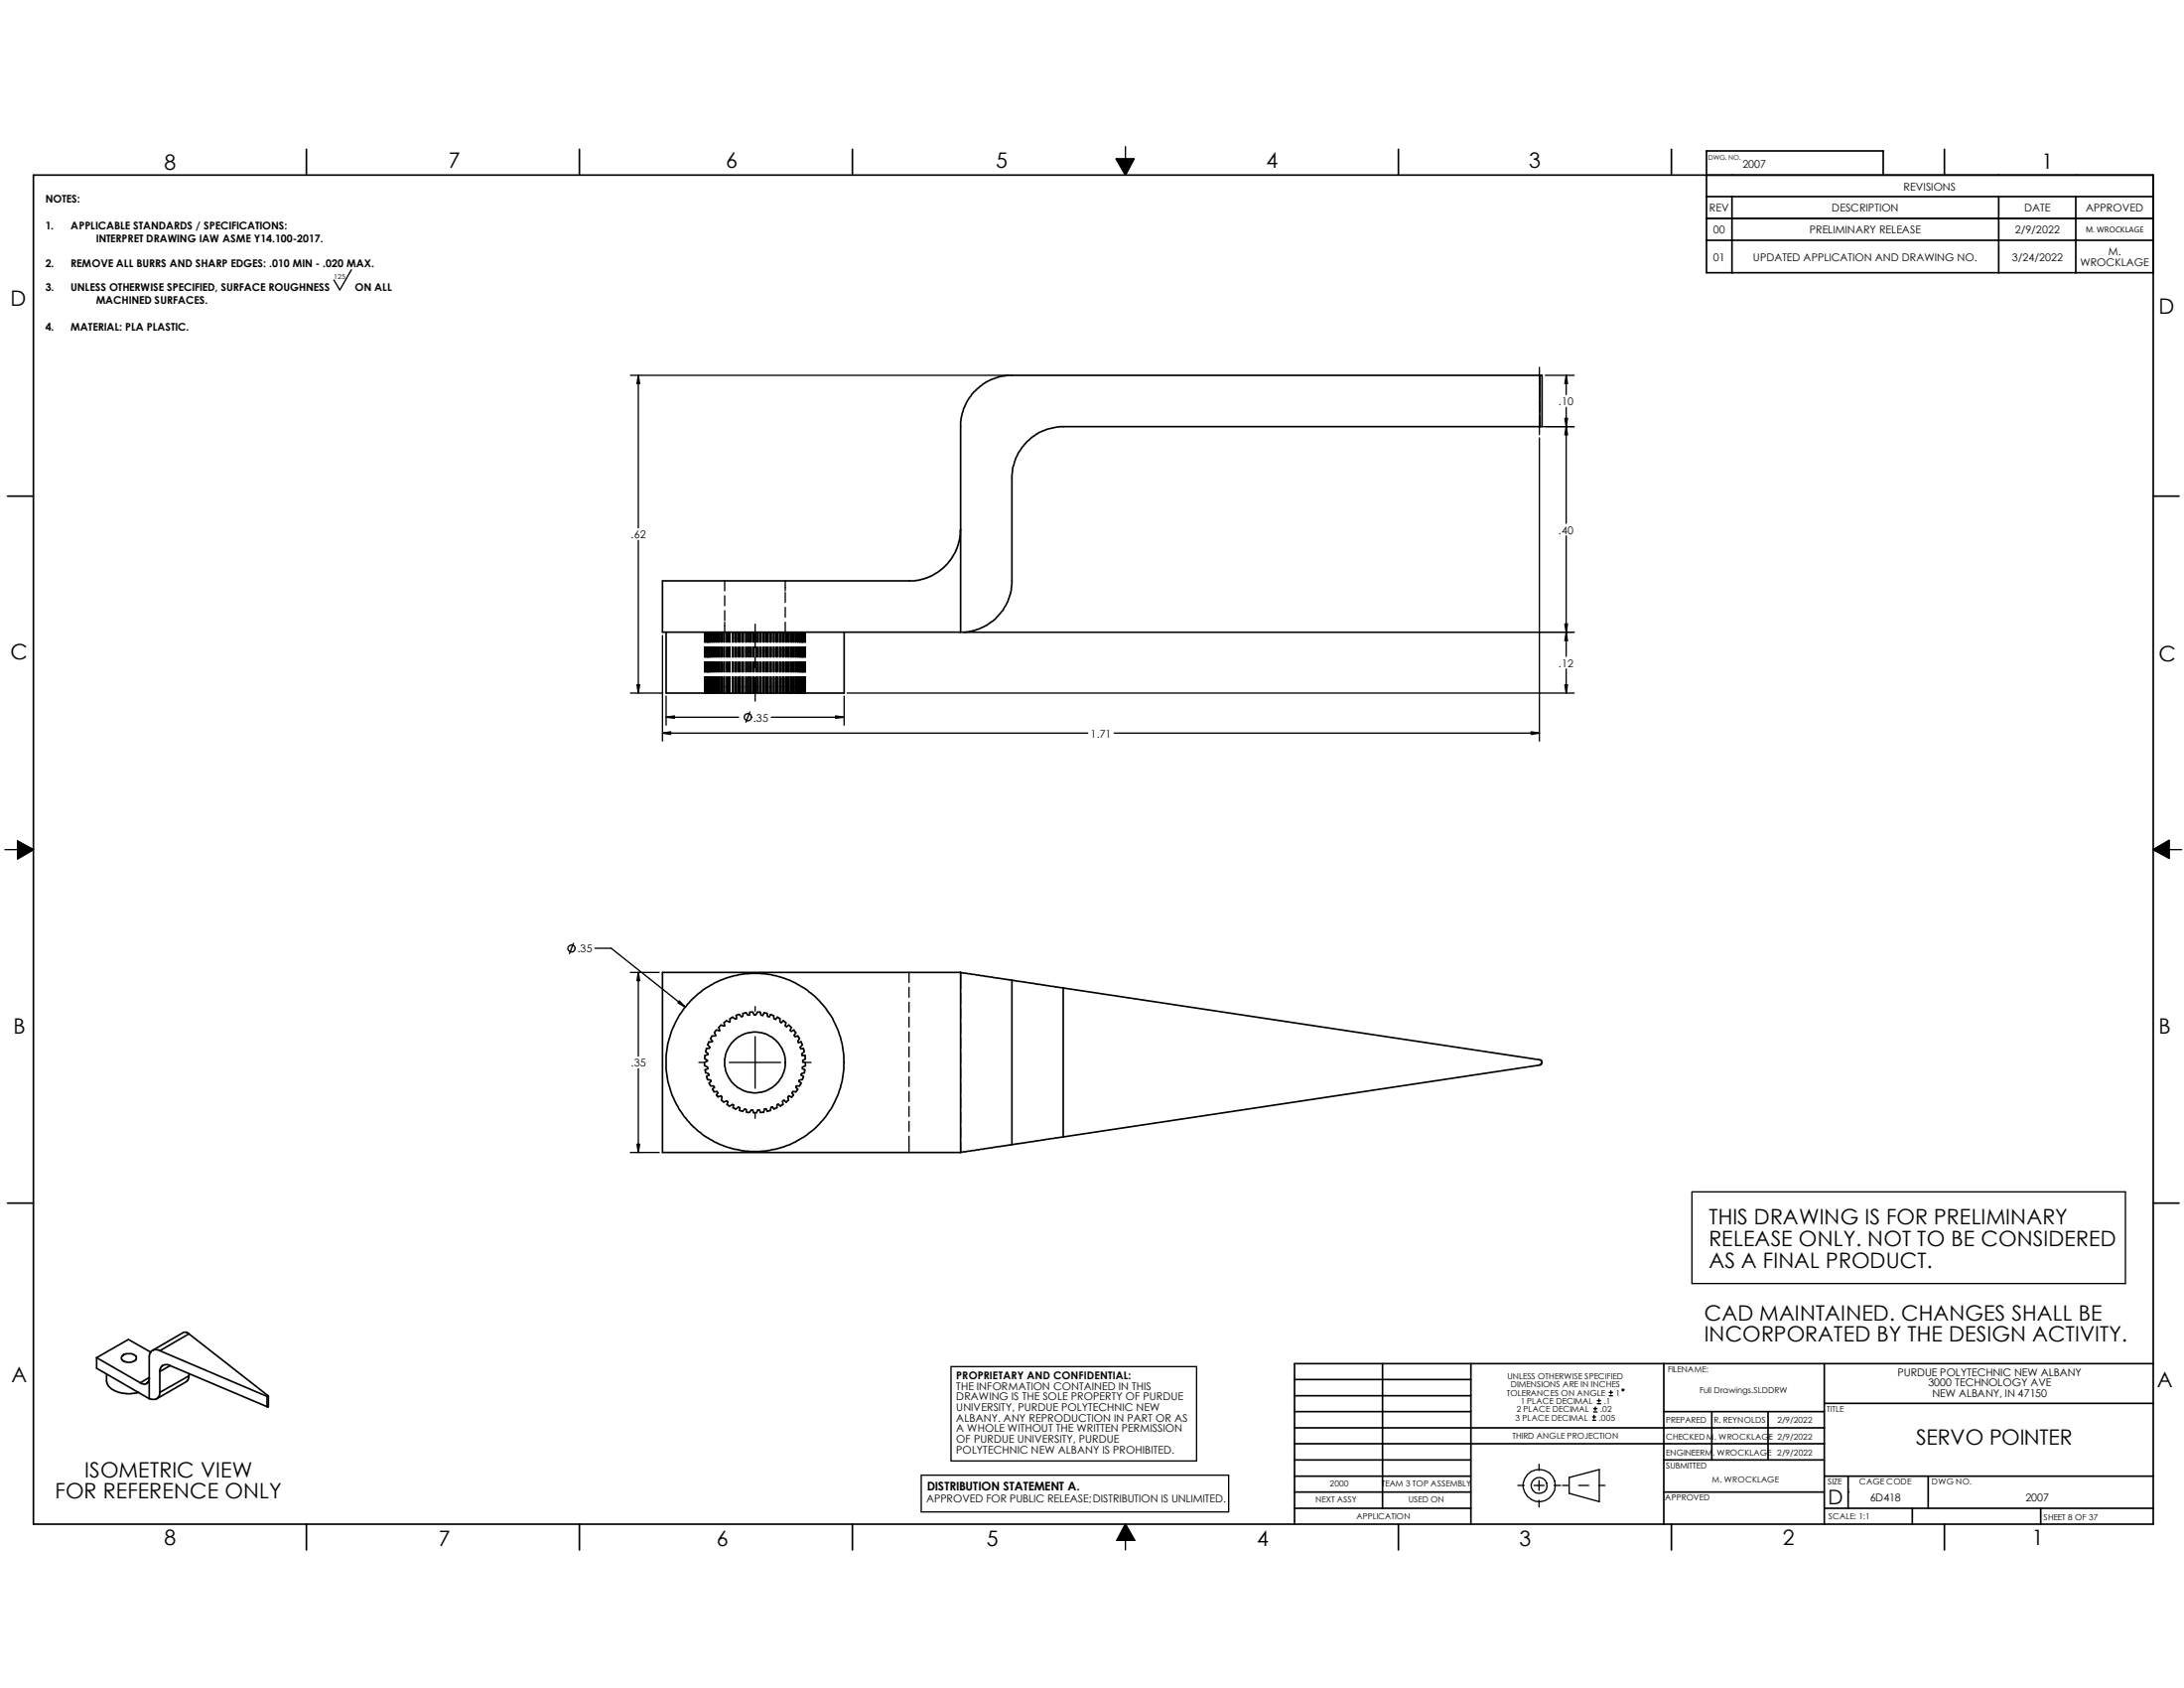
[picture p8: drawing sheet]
<svg xmlns="http://www.w3.org/2000/svg" width="279mm" height="216mm" viewBox="0 0 279 216" stroke-linecap="round" stroke-linejoin="round" font-family="sans-serif">
<g fill="none" stroke="#000" stroke-width=".17">
<path d="M144 18.8v1.5M45 34.5l-1.5 2.6-.8-1.3M142.8 20.3h2.3l-1.1 2.1zM80.6 48h48.4M81.7 48v19.5M196.9 47v2.4M196.9 50.6v1.3M196.9 53.2v2.4M196.9 56v38.8M197 48v1.3M197 49.5v1.3M197 51.4v1.3"/>
<path d="M197 53.3v1.3M197.4 54.6h4M197.7 48h3.7M200.4 48v2.5M200.4 52.1v14.8M81.7 69.1v19.5M92.7 74.3v1.3M92.7 76.2v1.3M92.7 78.1v1.3M92.7 79.6v2.5M96.6 79.8v3M100.5 74.3v1.3"/>
<path d="M100.5 75.8v1.2M100.5 77.7v1.3M100.5 79.6v2.5M200.4 68.5v15.4M80.6 88.6h4.2M84.8 81.3v13.5M84.8 93.8h54.3M85.2 89v3.8M85.2 91.7h9.3M90.1 80.9v1.2M90.1 82.8v1.2M90.1 84.7v1.2"/>
<path d="M90.1 86.6v2M90.2 80.9v1.2M90.2 82.8v1.2M90.2 84.7v1.2M90.2 86.6v2M90.3 80.9v1.2M90.3 82.8v1.2M90.3 84.7v1.2M90.3 86.6v2M90.4 80.9v1.2M90.4 82.8v1.2M90.4 84.7v1.2"/>
<path d="M90.4 86.6v2M90.5 80.9v1.2M90.5 82.8v1.2M90.5 84.7v1.2M90.5 86.6v2M90.6 80.9v1.2M90.6 82.8v1.2M90.6 84.7v1.2M90.6 86.6v2M90.7 80.9v1.2M90.7 82.8v1.2M90.7 84.7v1.2"/>
<path d="M90.7 86.6v2M90.8 80.9v1.2M90.8 82.8v1.2M90.8 84.7v1.2M90.8 86.6v2M90.9 80.9v1.2M90.9 82.8v1.2M90.9 84.7v1.2M90.9 86.6v2M91 80.9v1.2M91 82.8v1.2M91 84.7v1.2"/>
<path d="M91 86.6v2M91.1 80.9v1.2M91.1 82.8v1.2M91.1 84.7v1.2M91.1 86.6v2M91.3 80.9v1.2M91.3 82.8v1.2M91.3 84.7v1.2M91.3 86.6v2M91.4 80.9v1.2M91.4 82.8v1.2M91.4 84.7v1.2"/>
<path d="M91.4 86.6v2M91.5 80.9v1.2M91.5 82.8v1.2M91.5 84.7v1.2M91.5 86.6v2M91.6 80.9v1.2M91.6 82.8v1.2M91.6 84.7v1.2M91.6 86.6v2M91.7 80.9v1.2M91.7 82.8v1.2M91.7 84.7v1.2"/>
<path d="M91.7 86.6v2M91.9 80.9v1.2M91.9 82.8v1.2M91.9 84.7v1.2M91.9 86.6v2M92 80.9v1.2M92 82.8v1.2M92 84.7v1.2M92 86.6v2M92.1 80.9v1.2M92.1 82.8v1.2M92.1 84.7v1.2"/>
<path d="M92.1 86.6v2M92.2 80.9v1.2M92.2 82.8v1.2M92.2 84.7v1.2M92.2 86.6v2M92.3 80.9v1.2M92.3 82.8v1.2M92.3 84.7v1.2M92.3 86.6v2M92.4 80.9v1.2M92.4 82.8v1.2M92.4 84.7v1.2"/>
<path d="M92.4 86.6v2M92.6 80.9v1.2M92.6 82.8v1.2M92.6 84.7v1.2M92.6 86.6v2M92.7 82.8v1.2M92.7 84.7v1.2M92.7 86.6v2M93 80.9v1.2M93 82.8v1.2M93 84.7v1.2M93 86.6v2"/>
<path d="M93.1 80.9v1.2M93.1 82.8v1.2M93.1 84.7v1.2M93.1 86.6v2M93.3 80.9v1.2M93.3 82.8v1.2M93.3 84.7v1.2M93.3 86.6v2M93.4 80.9v1.2M93.4 82.8v1.2M93.4 84.7v1.2M93.4 86.6v2"/>
<path d="M93.7 80.9v1.2M93.7 82.8v1.2M93.7 84.7v1.2M93.7 86.6v2M93.8 80.9v1.2M93.8 82.8v1.2M93.8 84.7v1.2M93.8 86.6v2M93.9 80.9v1.2M93.9 82.8v1.2M93.9 84.7v1.2M93.9 86.6v2"/>
<path d="M94.1 80.9v1.2M94.1 82.8v1.2M94.1 84.7v1.2M94.1 86.6v2M94.2 80.9v1.2M94.2 82.8v1.2M94.2 84.7v1.2M94.2 86.6v2M94.4 80.9v1.2M94.4 82.8v1.2M94.4 84.7v1.2M94.4 86.6v2"/>
<path d="M94.6 80.9v1.2M94.6 82.8v1.2M94.6 84.7v1.2M94.6 86.6v2M94.7 80.9v1.2M94.7 82.8v1.2M94.7 84.7v1.2M94.7 86.6v2M94.9 80.9v1.2M94.9 82.8v1.2M94.9 84.7v1.2M94.9 86.6v2"/>
<path d="M95 80.9v1.2M95 82.8v1.2M95 84.7v1.2M95 86.6v2M95.2 80.9v1.2M95.2 82.8v1.2M95.2 84.7v1.2M95.2 86.6v2M95.5 80.9v1.2M95.5 82.8v1.2M95.5 84.7v1.2M95.5 86.6v2"/>
<path d="M95.7 80.9v1.2M95.7 82.8v1.2M95.7 84.7v1.2M95.7 86.6v2M95.9 80.9v1.2M95.9 82.8v1.2M95.9 84.7v1.2M95.9 86.6v2M95.9 91.1l-.5 1.3M96.1 80.9v1.2M96.1 82.8v1.2M96.1 84.7v1.2"/>
<path d="M96.1 86.6v2M96.3 80.9v1.2M96.3 82.8v1.2M96.3 84.7v1.2M96.3 86.6v2M96.4 80.9v1.2M96.4 82.8v1.2M96.4 84.7v1.2M96.4 86.6v2M96.5 80.9v1.2M96.5 82.8v1.2M96.5 84.7v1.2"/>
<path d="M96.5 86.6v2M96.6 84.1v1.3M96.6 86.7v3M96.7 80.9v1.2M96.7 82.8v1.2M96.7 84.7v1.2M96.7 86.6v2M96.8 80.9v1.2M96.8 82.8v1.2M96.8 84.7v1.2M96.8 86.6v2M96.9 80.9v1.2"/>
<path d="M96.9 82.8v1.2M96.9 84.7v1.2M96.9 86.6v2M97.2 80.9v1.2M97.2 82.8v1.2M97.2 84.7v1.2M97.2 86.6v2M97.3 80.9v1.2M97.3 82.8v1.2M97.3 84.7v1.2M97.3 86.6v2M97.4 80.9v1.2"/>
<path d="M97.4 82.8v1.2M97.4 84.7v1.2M97.4 86.6v2M97.6 80.9v1.2M97.6 82.8v1.2M97.6 84.7v1.2M97.6 86.6v2M97.7 80.9v1.2M97.7 82.8v1.2M97.7 84.7v1.2M97.7 86.6v2M97.8 80.9v1.2"/>
<path d="M97.8 82.8v1.2M97.8 84.7v1.2M97.8 86.6v2M98 80.9v1.2M98 82.8v1.2M98 84.7v1.2M98 86.6v2M98.1 80.9v1.2M98.1 82.8v1.2M98.1 84.7v1.2M98.1 86.6v2M98.2 80.9v1.2"/>
<path d="M98.2 82.8v1.2M98.2 84.7v1.2M98.2 86.6v2M98.4 80.9v1.2M98.4 82.8v1.2M98.4 84.7v1.2M98.4 86.6v2M98.6 80.9v1.2M98.6 82.8v1.2M98.6 84.7v1.2M98.6 86.6v2M98.7 91.7h9.3"/>
<path d="M98.8 80.9v1.2M98.8 82.8v1.2M98.8 84.7v1.2M98.8 86.6v2M99 80.9v1.2M99 82.8v1.2M99 84.7v1.2M99 86.6v2M99.2 80.9v1.2M99.2 82.8v1.2M99.2 84.7v1.2M99.2 86.6v2"/>
<path d="M99.4 80.9v1.2M99.4 82.8v1.2M99.4 84.7v1.2M99.4 86.6v2M99.6 80.9v1.2M99.6 82.8v1.2M99.6 84.7v1.2M99.6 86.6v2M99.8 80.9v1.2M99.8 82.8v1.2M99.8 84.7v1.2M99.8 86.6v2"/>
<path d="M99.9 80.9v1.2M99.9 82.8v1.2M99.9 84.7v1.2M99.9 86.6v2M100.1 80.9v1.2M100.1 82.8v1.2M100.1 84.7v1.2M100.1 86.6v2M100.2 80.9v1.2M100.2 82.8v1.2M100.2 84.7v1.2M100.2 86.6v2"/>
<path d="M100.3 80.9v1.2M100.3 82.8v1.2M100.3 84.7v1.2M100.3 86.6v2M100.5 82.8v1.2M100.5 84.7v1.2M100.5 86.6v2M100.5 80.9v1.2M100.6 80.9v1.2M100.6 82.8v1.2M100.6 84.7v1.2M100.6 86.6v2"/>
<path d="M100.8 80.9v1.2M100.8 82.8v1.2M100.8 84.7v1.2M100.8 86.6v2M100.9 80.9v1.2M100.9 82.8v1.2M100.9 84.7v1.2M100.9 86.6v2M101.1 80.9v1.2M101.1 82.8v1.2M101.1 84.7v1.2M101.1 86.6v2"/>
<path d="M101.2 80.9v1.2M101.2 82.8v1.2M101.2 84.7v1.2M101.2 86.6v2M101.3 80.9v1.2M101.3 82.8v1.2M101.3 84.7v1.2M101.3 86.6v2M101.4 80.9v1.2M101.4 82.8v1.2M101.4 84.7v1.2M101.4 86.6v2"/>
<path d="M101.5 80.9v1.2M101.5 82.8v1.2M101.5 84.7v1.2M101.5 86.6v2M101.6 80.9v1.2M101.6 82.8v1.2M101.6 84.7v1.2M101.6 86.6v2M101.7 80.9v1.2M101.7 82.8v1.2M101.7 84.7v1.2M101.7 86.6v2"/>
<path d="M101.8 80.9v1.2M101.8 82.8v1.2M101.8 84.7v1.2M101.8 86.6v2M101.9 80.9v1.2M101.9 82.8v1.2M101.9 84.7v1.2M101.9 86.6v2M102.1 80.9v1.2M102.1 82.8v1.2M102.1 84.7v1.2M102.1 86.6v2"/>
<path d="M102.2 80.9v1.2M102.2 82.8v1.2M102.2 84.7v1.2M102.2 86.6v2M102.3 80.9v1.2M102.3 82.8v1.2M102.3 84.7v1.2M102.3 86.6v2M102.4 80.9v1.2M102.4 82.8v1.2M102.4 84.7v1.2M102.4 86.6v2"/>
<path d="M102.5 80.9v1.2M102.5 82.8v1.2M102.5 84.7v1.2M102.5 86.6v2M102.6 80.9v1.2M102.6 82.8v1.2M102.6 84.7v1.2M102.6 86.6v2M102.7 80.9v1.2M102.7 82.8v1.2M102.7 84.7v1.2M102.7 86.6v2"/>
<path d="M102.8 80.9v1.2M102.8 82.8v1.2M102.8 84.7v1.2M102.8 86.6v2M102.9 80.9v1.2M102.9 82.8v1.2M102.9 84.7v1.2M102.9 86.6v2M103 80.9v1.2M103 82.8v1.2M103 84.7v1.2M103 86.6v2"/>
<path d="M108 89v3.8M108.4 88.6h93M123.3 80.9h78.1M142.5 93.8h54.4M200.4 85.6v3M.6 108.7h1.6M2.2 107.6l2.1 1.1-2.1 1.2zM275.5 108.7l2-1.2v2.3zM277.5 108.7h1.6M73.4 120.6l-.5 1.4M76.1 121.3h2.1l9.5 7.5M80.6 124.4h3.7"/>
<path d="M81.7 124.4v10.7M81.7 136.7v10.7M89.4 135.9h.6M93.3 135.9h6.6M96.6 128.7v.6M96.6 132.6v6.6M103.2 135.9h.6M116.3 124.4v1.2M116.3 126.3v1.3M116.3 128.2v1.3M116.3 130.1v1.3M116.3 132v1.3"/>
<path d="M116.3 133.9v1.3M116.3 135.8v1.3M116.3 137.7v1.3M116.3 139.6v1.3M122.9 124.4v2M122.9 127.1v1.3M122.9 129v1.3M122.9 130.9v1.3M122.9 132.8v1.3M122.9 134.7v1.3M122.9 136.6v1.3M122.9 138.5v1.3"/>
<path d="M80.6 147.4h3.7M96.6 142.5v.5M116.3 141.5v1.3M116.3 143.4v1.3M116.3 145.3v2.1M122.9 140.4v1.3M122.9 142.3v1.3M122.9 144.2v1.3M122.9 146.1v1.3M216.5 152.4h55.4v11.8h-55.4zM121.7 174.8h31.4v12.1h-31.4zM204.1 180v.4"/>
<path d="M204.3 179.5h.5M204.3 179.2h.5M204.6 178.9v.4M205.9 178.5h.4M205.9 178.1h.4M206.1 177.9v.4M117.9 188.7h39.3v4.7h-39.3zM144 197v1.2M144 194.9l1.2 2.1h-2.3zM194.2 190h.8M196.3 190h1.2M196.9 187.3v.8"/>
<path d="M196.9 189.4v1.2M196.9 191.9v.8M198.8 190h.8M199.9 190h.8M200.7 189l3.9-1v4.1l-3.9-1.1zM202 190h1.2M203.8 181.7h.3M203.8 181.2h.3M203.9 180.6h.4M203.9 180.2h.4M203.9 181v.4M204.5 190h.8"/>
<path d="M236.4 190.8h.1"/>
<circle cx="95.7" cy="91.7" r=".46"/>
<circle cx="73.1" cy="121.3" r=".45"/>
<circle cx="207.6" cy="177.8" r=".12"/>
<circle cx="196.9" cy="190" r="1.02"/>
<circle cx="196.9" cy="190" r="2.07"/>
</g>
<g fill="#000" stroke="#000" stroke-width=".17">
<path d="M142.8 20.3h2.3l-1.1 2.1zM81.7 48l.1 1.1h-.3zM200.4 54.6l.1 1h-.3zM200.2 53.5h.3l-.1 1.1zM200.4 48l.1 1.1h-.3zM81.5 87.6h.3l-.1 1zM84.8 93.8l1-.2v.3zM85.2 91.7l1.1-.1v.3zM106.9 91.6l1.1 .1-1.1 .2zM195.9 93.6l1 .2-1 .1zM200.2 79.8h.3l-.1 1.1zM200.2 87.6h.3l-.1 1z"/>
<path d="M200.4 80.9l.1 1.1h-.3zM2.2 107.6l2.1 1.1-2.1 1.2zM275.5 108.7l2-1.2v2.3zM81.7 124.4l.1 1h-.3zM86.9 128l.8 .8-1-.5zM81.5 146.3h.3l-.1 1.1zM144 194.9l1.2 2.1h-2.3z"/>
</g>
<g fill="none" stroke="#000" stroke-width=".21">
<path d="M39.2 19.1v3.3M74.1 19.1v3.3M109.1 19.1v3.3M178.9 19.1v3.3M213.8 19.1v3.3M248.8 19.1v3.3M4.3 22.4h271.2v172.5h-271.2zM218.3 25.1h57.2M218.3 27.9h57.2M218.3 30.7h57.2M221.6 25.1v9.8M240.9 22.4v-3.1h-22.6v15.6h57.2"/>
<path d="M255.7 25.1v9.8M265.6 25.1v9.8M197 54.6h-61a6.6 6.6 0 0 0-6.5 6.5v13.2a6.6 6.6 0 0 1-6.6 6.6M197 48h-67.5a6.6 6.6 0 0 0-6.6 6.6v26.3M197 48v6.6M197 48h.3v6.6h-.3M1 63.5h3.3M116.3 74.3h-31.5v6.6h38.1M122.9 67.7l-.1 1.3-.4 1.2-.6 1.1-.9 1.1-.6 .6-1.5 .8-1.2 .4-1.3 .1M275.5 63.5h3.3M85.2 80.9v7.7h22.8v-7.7M90.2 135.4l.3 .2-.4 .3v.4l.4 .2 .1 .2-.4 .1v.1l.1 .3 .3 .1 .1 .2-.3 .2 .1 .4h.4l.1 .2-.3 .2 .2 .4"/>
<path d="M90.9 138.9h.4l.1 .2-.3 .2 .3 .3M91.4 139.7l.3-.1 .2 .2-.2 .2v.1l.2 .2 .3-.1 .2 .1-.1 .4 .3 .2M94.2 129.9v.4h-.1l-.4-.2-.3 .2v.4l-.5-.1-.3 .2 .1 .4-.5-.1-.3 .3 .2 .4-.4-.1-.3 .3 .2 .4-.1 .1h-.4l-.2 .3 .2 .4v.1h-.4l-.1 .3 .2 .3v.2h-.4l-.1 .3v.1l.3 .3-.4 .2-.1 .4M98.6 129.8l.4 .1v.4l.2 .1 .2-.3 .3 .2 .1 .4 .1 .1 .3-.2 .2 .1 .1 .1v.4l.1 .1 .3-.2 .3 .3-.1 .4 .1 .1 .4-.2 .2 .4-.2 .3 .1 .2 .4-.1 .1 .2 .1 .1-.2 .4 .1 .1h.3M98.6 129.8l-.2 .2h-.2l-.2-.4-.3-.1-.1 .4-.2-.1-.2-.3h-.3l-.2 .3h-.2l-.2-.3h-.4v.3h-.2l-.2-.3h-.2l-.3 .1v.4h-.1l-.3-.2-.5 .1M102.5 133.2l.2 .4-.3 .3v.3l.4-.1 .1 .3v.1l-.3 .3v.2h.4M103 135v.4l-.3 .2v.2l.3 .1v.4l-.3 .2v.2l.3 .1v.2l-.1 .2-.4 .1v.2l.3 .2v.1l-.1 .3h-.4l-.1 .2 .3 .2-.1 .1-.1 .3h-.4l-.1 .2 .3 .2-.3 .4-.4-.1-.1 .2 .2 .2-.2 .3-.4-.1-.1 .1 .1 .4-.3 .3-.3-.3-.2 .1 .1 .5-.4 .2-.2-.3-.2 .1v.4l-.4 .2-.2-.3h-.2v.4l-.4 .2-.2-.4-.2 .1-.1 .3-.2 .1h-.2l-.1-.3h-.3l-.1 .3h-.4l-.1-.3h-.2l-.2 .3h-.3l-.1-.1v-.3h-.3l-.2 .3-.4-.2 .1-.3-.3-.1-.3 .3M122.9 124.4v23M122.9 124.4h-38.1v23h38.1M122.9 124.4l6.6 1M129.5 125.4l6.5 1M129.5 125.4v21"/>
<path d="M136 126.4l61 9.2a.34 .34 0 0 1 .3 .3 .34 .34 0 0 1-.3 .3l-61 9.2M136 126.4v19M1 153.9h3.3M92.6 141l.4-.2 .1 .1-.1 .4 .3 .2M93.3 141.5l.4-.2 .2 .1-.1 .3 .3 .2M129.5 146.4l-6.6 1M136 145.4l-6.5 1M275.5 153.9h3.3M12.4 173.7v1.3l6.7 3.9M12.4 173.7l5.5 3.2M13.6 175.7l.1 1.2 .1 .3 .6 .6 .8 .3 1 .2h.6l.9-.2M15.7 173.4l.4-.3h.7l.2 .1a.47 .47 0 0 1 .4 .5 .47 .47 0 0 1-.4 .5h-.7l-.5-.1a.42 .42 0 0 1-.1-.7z"/>
<path d="M17.9 176.9l1.2-.7v.4l-.3 .4h-.4zM19.3 172.9l-2.9-1.6-4 2.4M20.4 172.8l13.8 5.8M20.4 175.4v2.7M20.4 172.8l-.5-.2a.87 .87 0 0 0-.8 .9v5.4M20.4 178.1v.3a.83 .83 0 0 1-1.3 .5M21.8 174.7l-1.4 .7M21.8 174.7l12.4 5.2M21.8 174.7l-.3-.2-.5 .1a.88 .88 0 0 0-.6 .8M24.2 170.6l-.4-.2h-.3l-4 2.3M24.2 170.6l10.1 8h-.1M24.2 170.6l-3.8 2.2"/>
<path d="M24.2 176l-3.8 2.1M24.2 175.7v.3M24.2 176l-.1 .4-.2 .3-3.8 2.2M34.2 178.6v1.3M34.3 178.6v1.3h-.1M165.6 178.5h22.6M165.6 176.4h22.6M176.9 174.4v18.5M188.2 174.4v20.5M212.9 174.4v20.5M233.4 179.5h42.1M233.4 174.4v20.5"/>
<path d="M275.5 174.4h-109.9v20.5M39.2 194.9v3.3M74.1 194.9v3.3M109.1 194.9v3.3M165.6 192.9h22.6M165.6 188.8h22.6M165.6 190.8h22.6M165.6 186.7h22.6M165.6 184.7h67.8M165.6 182.6h67.8M165.6 180.6h22.6M178.9 194.9v3.3"/>
<path d="M212.9 190.8h20.5M212.9 186.7h20.5M212.9 180.6h20.5M213.8 194.9v3.3M219 180.6v6.1M226.2 180.6v6.1M233.4 192.9h42.1M233.4 188.8h42.1M236.4 188.8v4.1M244.6 192.9v2M246.7 188.8v4.1M248.8 194.9v3.3"/>
<path d="M261.1 192.9v2"/>
<circle cx="96.6" cy="135.9" r="3.9"/>
<circle cx="96.6" cy="135.9" r="11.4"/>
</g>
<g font-size="2.7">
<text x="21" y="21.7">8</text>
<text x="57.4" y="21.5">7</text>
<text x="92.9" y="21.5">6</text>
<text x="127.4" y="21.5">5</text>
<text x="162" y="21.5">4</text>
<text x="195.6" y="21.5">3</text>
<text x="261.2" y="21.6">1</text>
<text x="1.4" y="39.1">D</text>
<text x="276.1" y="40.1">D</text>
<text x="1.4" y="84.3">C</text>
<text x="276.1" y="84.5">C</text>
<text x="1.7" y="132.2">B</text>
<text x="276.1" y="132.2">B</text>
<text x="218.6" y="156.6">THIS DRAWING IS FOR PRELIMINARY</text>
<text x="218.6" y="159.4">RELEASE ONLY. NOT TO BE CONSIDERED</text>
<text x="218.6" y="162.1">AS A FINAL PRODUCT.</text>
<text x="218" y="168.9">CAD MAINTAINED. CHANGES SHALL BE</text>
<text x="218" y="171.6">INCORPORATED BY THE DESIGN ACTIVITY.</text>
<text x="1.4" y="176.8">A</text>
<text x="275.9" y="177.5">A</text>
<text x="245.1" y="184.8">SERVO POINTER</text>
<text x="7.1" y="191.7">FOR REFERENCE ONLY</text>
<text x="10.8" y="189">ISOMETRIC VIEW</text>
<text x="21" y="197.6">8</text>
<text x="56.1" y="197.8">7</text>
<text x="91.7" y="197.8">6</text>
<text x="126.2" y="197.8">5</text>
<text x="160.8" y="197.8">4</text>
<text x="194.4" y="197.8">3</text>
<text x="228" y="197.6">2</text>
<text x="259.9" y="197.6">1</text>
</g>
<text font-size="2.6" x="233.8" y="192.4">D</text>
<text font-size="1.5" x="118.6" y="190.6">DISTRIBUTION STATEMENT A.</text>
<g font-size="1.4">
<text x="222.9" y="21.5">2007</text>
<text x="5.8" y="25.9">NOTES:</text>
<text x="5.8" y="29.3">1.</text>
<text x="9.1" y="29.3">APPLICABLE STANDARDS / SPECIFICATIONS:</text>
<text x="218.7" y="27.1">REV</text>
<text x="219.2" y="29.9">00</text>
<text x="231.5" y="29.9">PRELIMINARY RELEASE</text>
<text x="234.4" y="27.1">DESCRIPTION</text>
<text x="243.5" y="24.3">REVISIONS</text>
<text x="257.8" y="29.9">2/9/2022</text>
<text x="259" y="27.1">DATE</text>
<text x="266.8" y="27.1">APPROVED</text>
<text x="5.8" y="34.2">2.</text>
<text x="9.1" y="34.2">REMOVE ALL BURRS AND SHARP EDGES: .010 MIN - .020 MAX.</text>
<text x="12.3" y="31">INTERPRET DRAWING IAW ASME Y14.100-2017.</text>
<text x="219.2" y="33.4">01</text>
<text x="224.3" y="33.4">UPDATED APPLICATION AND DRAWING NO.</text>
<text x="257.4" y="33.4">3/24/2022</text>
<text x="266.1" y="34">WROCKLAGE</text>
<text x="269.7" y="32.7">M.</text>
<text x="5.8" y="37.2">3.</text>
<text x="9.1" y="37.2">UNLESS OTHERWISE SPECIFIED, SURFACE ROUGHNESS</text>
<text x="12.3" y="38.9">MACHINED SURFACES.</text>
<text x="45.4" y="37.2">ON ALL</text>
<text x="5.8" y="42.2">4.</text>
<text x="9.1" y="42.2">MATERIAL: PLA PLASTIC.</text>
<text x="199.4" y="51.9">.10</text>
<text x="80.7" y="68.9">.62</text>
<text x="199.4" y="68.3">.40</text>
<text x="199.4" y="85.3">.12</text>
<text x="96.4" y="92.3">.35</text>
<text x="139.5" y="94.3">1.71</text>
<text x="73.9" y="121.8">.35</text>
<text x="80.7" y="136.4">.35</text>
<text x="122.3" y="176.4">PROPRIETARY AND CONFIDENTIAL:</text>
<text x="122.3" y="177.8">THE INFORMATION CONTAINED IN THIS</text>
<text x="122.3" y="179.1">DRAWING IS THE SOLE PROPERTY OF PURDUE</text>
<text x="242.8" y="176">PURDUE POLYTECHNIC NEW ALBANY</text>
<text x="246.7" y="177.3">3000 TECHNOLOGY AVE</text>
<text x="247.2" y="178.7">NEW ALBANY, IN 47150</text>
<text x="122.3" y="180.5">UNIVERSITY, PURDUE POLYTECHNIC NEW</text>
<text x="122.3" y="181.8">ALBANY. ANY REPRODUCTION IN PART OR AS</text>
<text x="122.3" y="183.2">A WHOLE WITHOUT THE WRITTEN PERMISSION</text>
<text x="122.3" y="184.5">OF PURDUE UNIVERSITY, PURDUE</text>
<text x="122.3" y="185.9">POLYTECHNIC NEW ALBANY IS PROHIBITED.</text>
<text x="239.2" y="192">6D418</text>
<text x="259.1" y="192">2007</text>
<text x="118.5" y="192.2">APPROVED FOR PUBLIC RELEASE;DISTRIBUTION IS UNLIMITED.</text>
</g>
<g font-size="1.1">
<text x="192.7" y="178.5">TOLERANCES ON ANGLE</text>
<text x="192.8" y="176.4">UNLESS OTHERWISE SPECIFIED</text>
<text x="193.3" y="177.5">DIMENSIONS ARE IN INCHES</text>
<text x="194.5" y="179.6">1 PLACE DECIMAL</text>
<text x="205.2" y="179.6">.1</text>
<text x="206.7" y="178.5">1</text>
<text x="213.4" y="175.6">FILENAME:</text>
<text x="217.4" y="178.1">Full Drawings.SLDDRW</text>
<text x="193.5" y="184.1">THIRD ANGLE PROJECTION</text>
<text x="193.9" y="181.7">3 PLACE DECIMAL</text>
<text x="194" y="180.6">2 PLACE DECIMAL</text>
<text x="204.6" y="181.7">.005</text>
<text x="204.7" y="180.6">.02</text>
<text x="213.1" y="182">PREPARED</text>
<text x="213.1" y="184.1">CHECKED M. WROCKLAGE 2/9/2022</text>
<text x="219.2" y="182">R. REYNOLDS</text>
<text x="227.4" y="182">2/9/2022</text>
<text x="233.7" y="180.6">TITLE</text>
<text x="170.1" y="190.2">2000</text>
<text x="176.7" y="190.2">TEAM 3 TOP ASSEMBLY</text>
<text x="213" y="191.9">APPROVED</text>
<text x="213.1" y="186.1">ENGINEERM. WROCKLAGE 2/9/2022</text>
<text x="213.1" y="187.8">SUBMITTED</text>
<text x="219" y="189.7">M. WROCKLAGE</text>
<text x="233.8" y="189.9">SIZE</text>
<text x="237.9" y="189.9">CAGE CODE</text>
<text x="247.1" y="189.9">DWG NO.</text>
<text x="168.3" y="192.2">NEXT ASSY</text>
<text x="173.5" y="194.3">APPLICATION</text>
<text x="180.2" y="192.2">USED ON</text>
<text x="233.9" y="194.4">SCALE: 1:1</text>
<text x="261.5" y="194.4">SHEET 8 OF 37</text>
</g>
<text font-size="1" x="266.8" y="29.7">M. WROCKLAGE</text>
<text font-size=".9" x="42.7" y="35.6">125</text>
<text font-size=".8" x="218.5" y="20.4">DWG. NO.</text>
</svg>
